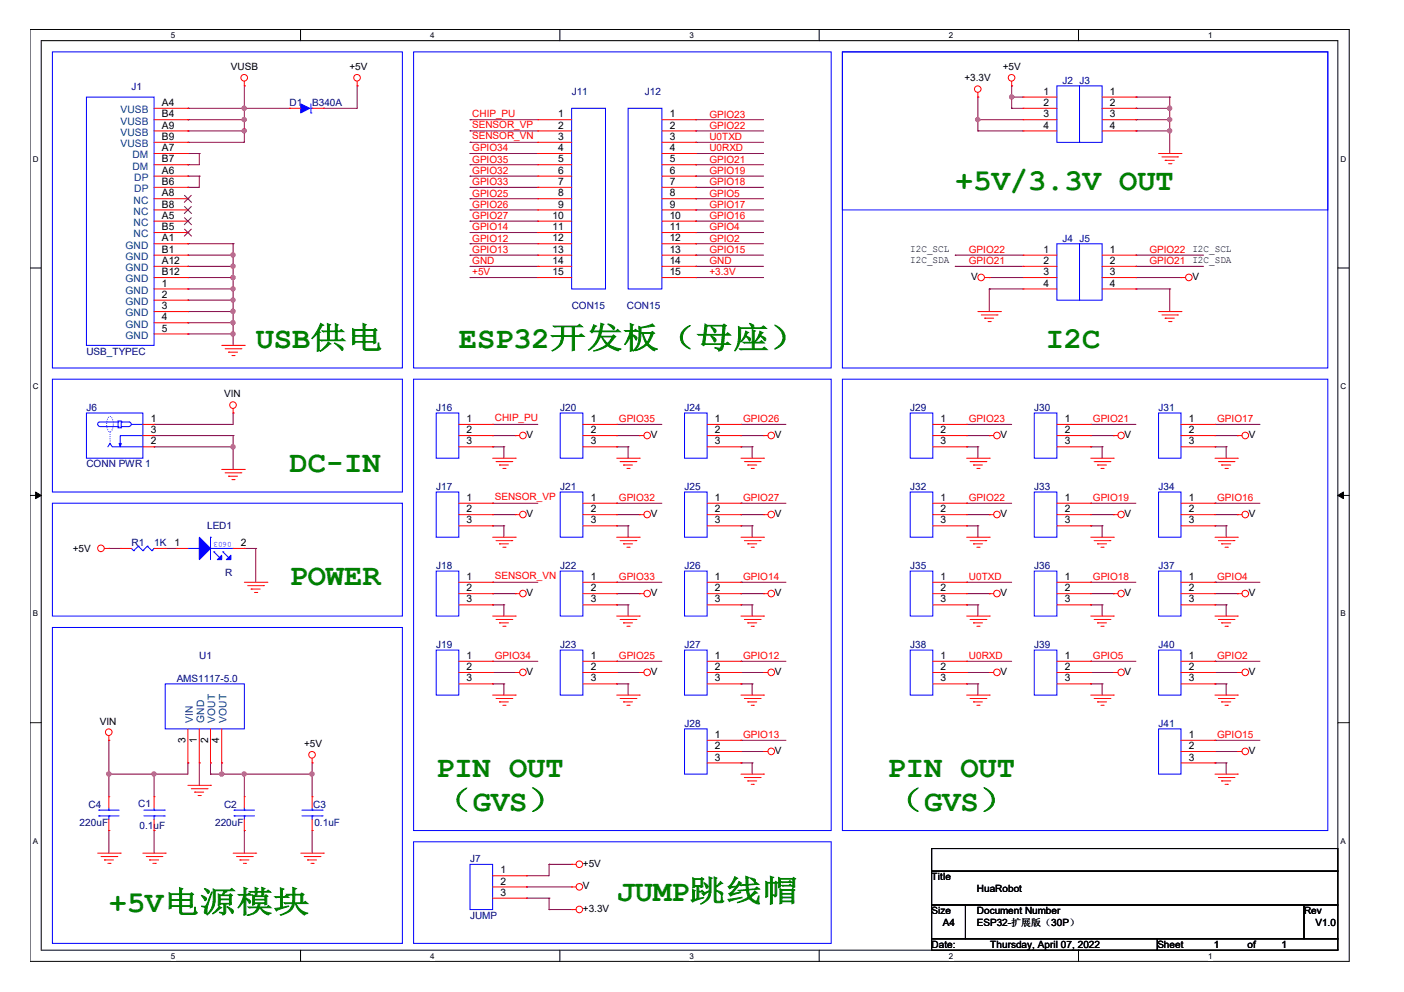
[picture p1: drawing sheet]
<svg xmlns="http://www.w3.org/2000/svg" width="297mm" height="210mm" viewBox="0 0 297 210" stroke-linecap="round" stroke-linejoin="round" font-family="sans-serif">
<path d="M6.3 6.2h279.2v197.2h-279.2zM8.7 8.6h274.3v192.5h-274.3z" fill="none" stroke="#000" stroke-width=".21"/>
<g fill="#fff">
<path d="M36.2 6.5h.9v1.9h-.9z"/>
<path d="M36.2 201.3h.9v1.9h-.9z"/>
</g>
<path d="M63.6 6.2v2.4M63.6 201.1v2.3" fill="none" stroke="#000" stroke-width=".21"/>
<g fill="#fff">
<path d="M91 6.5h.9v1.9h-.9z"/>
<path d="M91 201.3h.9v1.9h-.9z"/>
</g>
<path d="M118.4 6.2v2.4M118.4 201.1v2.3" fill="none" stroke="#000" stroke-width=".21"/>
<g fill="#fff">
<path d="M145.9 6.5h.9v1.9h-.9z"/>
<path d="M145.9 201.3h.9v1.9h-.9z"/>
</g>
<path d="M173.3 6.2v2.4M173.3 201.1v2.3" fill="none" stroke="#000" stroke-width=".21"/>
<g fill="#fff">
<path d="M200.7 6.5h1v1.9h-1z"/>
<path d="M200.7 201.3h1v1.9h-1z"/>
</g>
<path d="M228.2 6.2v2.4M228.2 201.1v2.3" fill="none" stroke="#000" stroke-width=".21"/>
<g fill="#fff">
<path d="M255.6 6.5h.9v1.9h-.9z"/>
<path d="M255.6 201.3h.9v1.9h-.9z"/>
<path d="M6.9 32.7h1.3v1.9h-1.3z"/>
<path d="M283.6 32.7h1.3v1.9h-1.3z"/>
<path d="M6.9 80.7h1.3v1.9h-1.3z"/>
<path d="M283.6 80.7h1.3v1.9h-1.3z"/>
</g>
<path d="M6.3 56.7h2.4M283 56.7h2.4" fill="none" stroke="#000" stroke-width=".21"/>
<g fill="#fff">
<path d="M6.9 128.9h1.2v1.9h-1.2z"/>
<path d="M283.6 128.9h1.2v1.9h-1.2z"/>
</g>
<path d="M6.3 104.8h2.4M283 104.8h2.4" fill="none" stroke="#000" stroke-width=".21"/>
<g fill="#000" stroke="#000" stroke-width=".21">
<path d="M7.5 104.1l1.2 .7-1.2 .7z" fill-rule="evenodd"/>
<path d="M283 104.8l1.2-.7v1.4z" fill-rule="evenodd"/>
</g>
<g fill="#fff">
<path d="M6.9 177h1.2v1.9h-1.2z"/>
<path d="M283.6 177h1.2v1.9h-1.2z"/>
</g>
<path d="M6.3 152.9h2.4M283 152.9h2.4M197.1 179.5h85.9v4.8h-85.9zM197.1 184.3h85.9v7.2h-85.9zM197.1 191.5h7.2v7.1h-7.2zM197.1 198.6h47.8v2.5h-47.8zM204.3 191.5h71.6v7.1h-71.6zM244.9 198.6h38.1v2.5h-38.1zM275.9 191.5h7.1v7.1h-7.1z" fill="none" stroke="#000" stroke-width=".21"/>
<g fill="none" stroke="#00f" stroke-width=".21">
<path d="M11.1 11h74v66.9h-74zM87.5 11h88.4v66.9h-88.4zM178.2 11h102.7v66.9h-102.7zM178.2 11h102.7v33.4h-102.7zM223.6 18.2h4.8v11.9h-4.8zM228.4 18.2h4.8v11.9h-4.8zM18.3 20.5h14.3v52.6h-14.3zM65.8 23.9h.1M65.8 22v1.9M65.8 22.9h.2M66 22.9h.1M120.9 22.9h7.2v38.2h-7.2z"/>
<path d="M132.9 22.9h7.1v38.2h-7.1zM223.6 51.6h4.8v11.9h-4.8zM228.4 51.6h4.8v11.9h-4.8zM11.1 80.2h74v23.9h-74zM18.3 87.4h11.9v9.6h-11.9zM21.1 90.3h3.9M22.8 94.5l.5-.7 .4 .7h6.5M25 89.1h.7v1.4h-.7zM25 89.3h-3.9a.47 .47 0 0 0-.4 .5 .47 .47 0 0 0 .4 .4M25 89.3h.1M25 90.3h.1M25.7 89.3h.1"/>
<path d="M25.7 90.3h.1M25.7 89.3h1.6M25.7 90.3h1.6M27.3 89.3a.47 .47 0 0 1 .5 .5 .47 .47 0 0 1-.5 .4M27.8 89.8h2.4M30.2 92.2h-4.8v1.6M30.2 89.8h.1M87.5 80.2h88.4v95.5h-88.4zM92.3 87.4h4.8v9.6h-4.8zM118.5 87.4h4.8v9.6h-4.8zM144.8 87.4h4.8v9.6h-4.8zM178.2 80.2h102.7v95.5h-102.7z"/>
<path d="M192.6 87.4h4.8v9.6h-4.8zM218.8 87.4h4.8v9.6h-4.8zM245.1 87.4h4.8v9.6h-4.8zM11.1 106.5h74v23.9h-74zM27.8 116l.5 .5M28.3 116.5h.1M29.3 115.6h.1M29.3 115.6l-1 .9M29.3 115.6l.9 .9M30.2 116.5h.1M31.2 115.6h.1M31.2 115.6l-1 .9"/>
<path d="M31.2 115.6l.9 .9M32.1 116.5h.1M32.6 116h.1M32.6 116l-.5 .5M39.8 116h2.4M42.2 116h.1M44.5 113.7h.1M44.5 113.7v4.7M44.5 116h4.8M45.3 116.8h.1M45.3 116.8l1.1 1.2M47.2 116.8h.1"/>
<path d="M47.2 116.8l1.1 1.2M49.3 116h.1M92.3 104.1h4.8v9.6h-4.8zM118.5 104.1h4.8v9.6h-4.8zM144.8 104.1h4.8v9.6h-4.8zM192.6 104.1h4.8v9.6h-4.8zM218.8 104.1h4.8v9.6h-4.8zM245.1 104.1h4.8v9.6h-4.8zM11.1 132.8h74v66.8h-74zM92.3 120.8h4.8v9.6h-4.8zM92.3 137.6h4.8v9.5h-4.8zM118.5 137.6h4.8v9.5h-4.8z"/>
<path d="M118.5 120.8h4.8v9.6h-4.8zM144.8 137.6h4.8v9.5h-4.8zM144.8 120.8h4.8v9.6h-4.8zM192.6 120.8h4.8v9.6h-4.8zM192.6 137.6h4.8v9.5h-4.8zM218.8 120.8h4.8v9.6h-4.8zM218.8 137.6h4.8v9.5h-4.8zM245.1 137.6h4.8v9.5h-4.8zM245.1 120.8h4.8v9.6h-4.8zM35 144.7h16.7v9.5h-16.7zM144.8 154.2h4.8v9.6h-4.8zM245.1 154.2h4.8v9.6h-4.8z"/>
<path d="M20.9 172.6h.1M20.9 171.4h.1M20.9 172.6h4.3M20.9 171.4h4.3M23 171.4h.1M23 172.6h.1M23 171v.4M23 172.6v.8M30.4 172.6h4.4M30.4 171.4h4.4M32.6 171.4h.1M32.6 172.6h.1"/>
<path d="M32.6 171v.4M32.6 172.6v.8M34.8 172.6h.1M34.8 171.4h.1M49.5 172.6h.1M49.5 171.4h.1M49.5 172.6h4.3M49.5 171.4h4.3M51.7 171.4h.1M51.7 172.6h.1M51.7 171v.4M51.7 172.6v.8"/>
<path d="M63.9 172.6h4.3M63.9 171.4h4.3M66 171.4h.1M66 172.6h.1M66 171v.4M66 172.6v.8M68.2 172.6h.1M68.2 171.4h.1M87.5 178.1h88.4v21.5h-88.4zM99.4 182.9h4.8v9.6h-4.8z"/>
</g>
<g fill="none" stroke="#800040" stroke-width=".21">
<path d="M51.7 18.2h.1M51.7 18.2v11.9h-11.9M75.6 18.2h.1M75.6 18.2v4.7h-7.2M214 18.2h.1M214 18.2v4.7M39.8 22.9h.1M39.8 25.3h.1M39.8 27.7h.1M39.8 32.5h.1M39.8 37.3h.1M39.8 30.1h.1"/>
<path d="M39.8 34.9h.1M39.8 39.6h.1M39.8 22.9h21.5M39.8 25.3h11.9M39.8 27.7h11.9M39.8 32.5h2.4M39.8 37.3h2.4M42.2 37.3h.1M42.2 32.5h.1M42.2 32.5v2.4h-2.4M42.2 37.3v2.3h-2.4M51.7 22.9h.1"/>
<path d="M51.7 25.3h.1M51.7 27.7h.1M68.4 22.9h.1M99.4 25.3h.1M99.4 27.7h.1M99.4 30.1h.1M99.4 32.5h.1M99.4 34.9h.1M99.4 37.3h.1M99.4 39.6h.1M99.4 25.3h14.4M99.4 27.7h14.4"/>
<path d="M99.4 30.1h14.4M99.4 32.5h14.4M99.4 34.9h14.4M99.4 37.3h14.4M99.4 39.6h14.4M147.2 25.3h.1M147.2 27.7h.1M147.2 30.1h.1M147.2 32.5h.1M147.2 34.9h.1M147.2 37.3h.1M147.2 39.6h.1"/>
<path d="M147.2 25.3h14.3M147.2 27.7h14.3M147.2 30.1h14.3M147.2 32.5h14.3M147.2 34.9h14.3M147.2 37.3h14.3M147.2 39.6h14.3M206.9 20.5h.1M206.9 27.7h.1M206.9 25.3h.1M206.9 25.3h9.6M206.9 27.7h9.6"/>
<path d="M206.9 20.5v7.2M214 20.5h.1M214 22.9h.1M214 22.9h2.5M214 20.5h2.5M240.3 20.5h.1M240.3 25.3h.1M240.3 27.7h.1M240.3 22.9h.1M240.3 22.9h7.2M240.3 25.3h7.2M240.3 27.7h7.2"/>
<path d="M240.3 20.5h7.2M247.5 25.3h.1M247.5 27.7h.1M247.5 22.9h.1M247.5 20.5h.1M247.5 20.5v12M39.8 51.6h.1M39.8 58.7h.1M39.8 56.4h.1M39.8 54h.1M39.8 51.6h9.5M39.8 54h9.5"/>
<path d="M39.8 56.4h9.5M39.8 58.7h9.5M49.3 51.6h.1M49.3 58.7h.1M49.3 56.4h.1M49.3 54h.1M49.3 51.6v21.5M99.4 42.1h.1M99.4 44.4h.1M99.4 46.8h.1M99.4 49.2h.1M99.4 51.6h.1"/>
<path d="M99.4 54h.1M99.4 56.4h.1M99.4 58.7h.1M99.4 42.1h14.4M99.4 44.4h14.4M99.4 46.8h14.4M99.4 49.2h14.4M99.4 51.6h14.4M99.4 54h14.4M99.4 56.4h14.4M99.4 58.7h14.4M147.2 42.1h.1"/>
<path d="M147.2 44.4h.1M147.2 46.8h.1M147.2 49.2h.1M147.2 51.6h.1M147.2 54h.1M147.2 56.4h.1M147.2 58.7h.1M147.2 42.1h14.3M147.2 44.4h14.3M147.2 46.8h14.3M147.2 49.2h14.3M147.2 51.6h14.3"/>
<path d="M147.2 54h14.3M147.2 56.4h14.3M147.2 58.7h14.3M202.1 54h.1M202.1 56.4h.1M202.1 54h14.4M202.1 56.4h14.4M209.3 58.7h.1M209.3 58.7h7.2M240.3 54h.1M240.3 56.4h.1M240.3 58.7h.1"/>
<path d="M240.3 54h14.3M240.3 56.4h14.3M240.3 58.7h9.6M39.8 70.7h.1M39.8 68.3h.1M39.8 65.9h.1M39.8 63.5h.1M39.8 61.1h.1M39.8 70.7h9.5M39.8 68.3h9.5M39.8 65.9h9.5M39.8 63.5h9.5"/>
<path d="M39.8 61.1h9.5M49.3 70.7h.1M49.3 68.3h.1M49.3 65.9h.1M49.3 63.5h.1M49.3 61.1h.1M209.3 61.1h.1M209.3 61.1h7.2M209.3 61.1v4.8M240.3 61.1h.1M240.3 61.1h7.2M247.5 61.1h.1"/>
<path d="M247.5 61.1v4.8M32.6 89.8h.1M32.6 92.2h.1M32.6 94.5h.1M32.6 92.2h16.7M32.6 94.5h16.7M49.3 87.4h.1M49.3 92.2h.1M49.3 94.5h.1M49.3 87.4v2.4h-16.7M49.3 92.2v7.1M104.2 92.2h.1"/>
<path d="M104.2 94.5h.1M104.2 89.8h.1M104.2 89.8h9.6M104.2 92.2h4.8M104.2 94.5h2.4M106.6 94.5h.1M106.6 94.5v2.5M130.5 89.8h.1M130.5 92.2h.1M130.5 94.5h.1M130.5 89.8h9.5M130.5 92.2h4.8"/>
<path d="M130.5 94.5h2.4M132.9 94.5h.1M132.9 94.5v2.5M156.8 89.8h.1M156.8 92.2h.1M156.8 94.5h.1M156.8 89.8h9.5M156.8 92.2h4.7M156.8 94.5h2.3M159.1 94.5h.1M159.1 94.5v2.5M204.5 89.8h.1"/>
<path d="M204.5 94.5h.1M204.5 89.8h9.5M204.5 92.2h4.8M204.5 94.5h2.4M206.9 94.5h.1M206.9 94.5v2.5M209.3 92.2h.1M230.8 89.8h.1M230.8 94.5h.1M230.8 89.8h9.5M230.8 92.2h4.7M230.8 94.5h2.4"/>
<path d="M233.2 94.5h.1M233.2 94.5v2.5M235.5 92.2h.1M257 89.8h.1M257 94.5h.1M257 89.8h9.6M257 92.2h4.8M257 94.5h2.4M259.4 94.5h.1M259.4 94.5v2.5M261.8 92.2h.1M23 116h.1"/>
<path d="M23 116h2.4M35 116h.1M35 116h2.4M51.7 116h.1M51.7 116h2.4M54.1 116h.1M54.1 116v7.2M104.2 106.5h.1M104.2 108.9h.1M104.2 111.3h.1M104.2 106.5h9.6M104.2 108.9h4.8"/>
<path d="M104.2 111.3h2.4M106.6 111.3h.1M106.6 111.3v2.4M130.5 106.5h.1M130.5 108.9h.1M130.5 111.3h.1M130.5 106.5h9.5M130.5 108.9h4.8M130.5 111.3h2.4M132.9 111.3h.1M132.9 111.3v2.4M156.8 106.5h.1"/>
<path d="M156.8 108.9h.1M156.8 111.3h.1M156.8 106.5h9.5M156.8 108.9h4.7M156.8 111.3h2.3M159.1 111.3h.1M159.1 111.3v2.4M204.5 106.5h.1M204.5 111.3h.1M204.5 106.5h9.5M204.5 108.9h4.8M204.5 111.3h2.4"/>
<path d="M206.9 111.3h.1M206.9 111.3v2.4M209.3 108.9h.1M230.8 106.5h.1M230.8 111.3h.1M230.8 106.5h9.5M230.8 108.9h4.7M230.8 111.3h2.4M233.2 111.3h.1M233.2 111.3v2.4M235.5 108.9h.1M257 106.5h.1"/>
<path d="M257 111.3h.1M257 106.5h9.6M257 108.9h4.8M257 111.3h2.4M259.4 111.3h.1M259.4 111.3v2.4M261.8 108.9h.1M104.2 123.2h.1M104.2 125.6h.1M104.2 128h.1M104.2 139.9h.1M104.2 123.2h9.6"/>
<path d="M104.2 125.6h4.8M104.2 128h2.4M104.2 139.9h9.6M106.6 128h.1M106.6 128v2.4M130.5 123.2h.1M130.5 125.6h.1M130.5 128h.1M130.5 139.9h.1M130.5 123.2h9.5M130.5 125.6h4.8M130.5 128h2.4"/>
<path d="M130.5 139.9h9.5M132.9 128h.1M132.9 128v2.4M156.8 123.2h.1M156.8 125.6h.1M156.8 128h.1M156.8 139.9h.1M156.8 123.2h9.5M156.8 125.6h4.7M156.8 128h2.3M156.8 139.9h9.5M159.1 128h.1"/>
<path d="M159.1 128v2.4M204.5 123.2h.1M204.5 128h.1M204.5 139.9h.1M204.5 123.2h9.5M204.5 125.6h4.8M204.5 128h2.4M204.5 139.9h9.5M206.9 128h.1M206.9 128v2.4M209.3 125.6h.1M230.8 123.2h.1"/>
<path d="M230.8 128h.1M230.8 139.9h.1M230.8 123.2h9.5M230.8 125.6h4.7M230.8 128h2.4M230.8 139.9h9.5M233.2 128h.1M233.2 128v2.4M235.5 125.6h.1M257 123.2h.1M257 128h.1M257 139.9h.1"/>
<path d="M257 123.2h9.6M257 125.6h4.8M257 128h2.4M257 139.9h9.6M259.4 128h.1M259.4 128v2.4M261.8 125.6h.1M23 156.6h.1M23 156.6v12M104.2 142.3h.1M104.2 144.7h.1M104.2 142.3h4.8"/>
<path d="M104.2 144.7h2.4M106.6 144.7h.1M106.6 144.7v2.4M130.5 142.3h.1M130.5 144.7h.1M130.5 142.3h4.8M130.5 144.7h2.4M132.9 144.7h.1M132.9 144.7v2.4M156.8 142.3h.1M156.8 144.7h.1M156.8 156.6h.1"/>
<path d="M156.8 159h.1M156.8 142.3h4.7M156.8 144.7h2.3M156.8 156.6h9.5M156.8 159h4.7M159.1 144.7h.1M159.1 144.7v2.4M204.5 144.7h.1M204.5 142.3h4.8M204.5 144.7h2.4M206.9 144.7h.1M206.9 144.7v2.4"/>
<path d="M209.3 142.3h.1M230.8 144.7h.1M230.8 142.3h4.7M230.8 144.7h2.4M233.2 144.7h.1M233.2 144.7v2.4M235.5 142.3h.1M257 144.7h.1M257 156.6h.1M257 142.3h4.8M257 144.7h2.4M257 156.6h9.6"/>
<path d="M257 159h4.8M259.4 144.7h.1M259.4 144.7v2.4M261.8 142.3h.1M261.8 159h.1M23 163.8h.1M23 175.7h.1M23 175.7v4.8M32.6 163.8h.1M32.6 175.7h.1M32.6 163.8v4.8M32.6 175.7v4.8"/>
<path d="M39.8 161.4h.1M39.8 161.4v2.4h-16.8M42.2 161.4h.1M42.2 161.4v4.8M44.5 161.4h.1M44.5 163.8h.1M44.5 161.4v2.4M44.5 163.8h21.5M46.9 161.4h.1M46.9 163.8h.1M46.9 161.4v2.4M51.7 163.8h.1"/>
<path d="M51.7 175.7h.1M51.7 163.8v4.8M51.7 175.7v4.8M66 161.4h.1M66 163.8h.1M66 175.7h.1M66 161.4v7.2M66 175.7v4.8M156.8 161.4h.1M156.8 161.4h2.3M159.1 161.4h.1M159.1 161.4v2.4"/>
<path d="M257 161.4h.1M257 161.4h2.4M259.4 161.4h.1M259.4 161.4v2.4M111.4 187.7h.1M111.4 185.3h.1M111.4 190h.1M111.4 187.7h9.5M111.4 190h4.8M116.2 182.9h.1M116.2 190h.1M116.2 192.5h.1"/>
<path d="M116.2 182.9v2.4h-4.8M116.2 190v2.5M116.2 182.9h4.7M116.2 192.5h4.7"/>
</g>
<g fill="#f0f" stroke="#f0f" stroke-width=".21">
<circle cx="51.6" cy="22.9" r=".46"/>
<circle cx="51.7" cy="25.3" r=".45"/>
<circle cx="51.7" cy="27.7" r=".45"/>
<circle cx="46.9" cy="163.8" r=".46"/>
<circle cx="51.7" cy="163.8" r=".45"/>
<circle cx="66" cy="163.8" r=".46"/>
<circle cx="32.6" cy="163.8" r=".45"/>
<circle cx="49.3" cy="70.7" r=".46"/>
<circle cx="49.3" cy="68.3" r=".45"/>
<circle cx="49.3" cy="65.9" r=".46"/>
<circle cx="49.3" cy="63.5" r=".45"/>
<circle cx="49.3" cy="61.1" r=".45"/>
<circle cx="49.3" cy="58.7" r=".46"/>
<circle cx="49.3" cy="56.3" r=".45"/>
<circle cx="49.3" cy="53.9" r=".46"/>
<circle cx="49.3" cy="94.5" r=".46"/>
<circle cx="247.5" cy="25.3" r=".45"/>
<circle cx="247.5" cy="27.7" r=".45"/>
<circle cx="214" cy="20.5" r=".46"/>
<circle cx="206.9" cy="25.3" r=".45"/>
<circle cx="247.4" cy="22.9" r=".46"/>
<circle cx="23" cy="163.8" r=".46"/>
</g>
<g fill="none" stroke="#f00" stroke-width=".21">
<path d="M51.7 18.2h.1M51.7 17.2v1M75.6 18.2h.1M75.6 17.2v1M206.9 19.6v.9M214 18.2h.1M214 17.2v1M32.6 32.5h7.2M32.6 25.3h7.2M32.6 27.7h7.2M32.6 30.1h7.2M32.6 34.9h7.2"/>
<path d="M32.6 37.3h7.2M32.6 39.6h7.2M32.6 22.9h7.2M39.8 22.9h.1M39.8 30.1h.1M39.8 34.9h.1M39.8 37.3h.1M39.8 32.5h.1M39.8 39.6h.1M39.8 25.3h.1M39.8 27.7h.1M61.3 22.9h.1"/>
<path d="M61.3 22.9h2.3M66 22.9h2.4M68.4 22.9h.1M113.8 25.3h.1M113.8 27.7h.1M113.8 30.1h.1M113.8 32.5h.1M113.8 34.9h.1M113.8 37.3h.1M113.8 39.6h.1M113.8 32.5h7.1M113.8 25.3h7.1"/>
<path d="M113.8 27.7h7.1M113.8 30.1h7.1M113.8 34.9h7.1M113.8 37.3h7.1M113.8 39.6h7.1M140 32.5h7.2M140 25.3h7.2M140 27.7h7.2M140 30.1h7.2M140 34.9h7.2M140 37.3h7.2M140 39.6h7.2"/>
<path d="M147.2 25.3h.1M147.2 27.7h.1M147.2 30.1h.1M147.2 32.5h.1M147.2 34.9h.1M147.2 37.3h.1M147.2 39.6h.1M206.9 20.5h.1M216.5 20.5h.1M216.5 22.9h.1M216.5 25.3h.1M216.5 27.7h.1"/>
<path d="M216.5 25.3h7.1M216.5 27.7h7.1M216.5 22.9h7.1M216.5 20.5h7.1M233.2 25.3h7.1M233.2 27.7h7.1M233.2 22.9h7.1M233.2 20.5h7.1M240.3 20.5h.1M240.3 22.9h.1M240.3 25.3h.1M240.3 27.7h.1"/>
<path d="M245.1 32.5h4.8M245.8 33.2h3.3M246.5 33.9h.1M246.5 33.9h2M247.2 34.6h.5M247.7 34.6h.1M249.1 33.2h.1M249.9 32.5h.1M32.6 58.7h7.2M32.6 42.1h7.2M32.6 44.4h7.2M32.6 46.8h7.2"/>
<path d="M32.6 49.2h7.2M32.6 51.6h7.2M32.6 54h7.2M32.6 56.4h7.2M39.8 51.6h.1M39.8 46.8h.1M39.8 44.4h.1M39.8 58.7h.1M39.8 42.1h.1M39.8 49.2h.1M39.8 54h.1M39.8 56.4h.1"/>
<path d="M113.8 42.1h.1M113.8 44.4h.1M113.8 46.8h.1M113.8 49.2h.1M113.8 51.6h.1M113.8 54h.1M113.8 56.4h.1M113.8 58.7h.1M113.8 58.7h7.1M113.8 42.1h7.1M113.8 44.4h7.1M113.8 46.8h7.1"/>
<path d="M113.8 49.2h7.1M113.8 51.6h7.1M113.8 54h7.1M113.8 56.4h7.1M140 58.7h7.2M140 42.1h7.2M140 44.4h7.2M140 46.8h7.2M140 49.2h7.2M140 51.6h7.2M140 54h7.2M140 56.4h7.2"/>
<path d="M147.2 42.1h.1M147.2 44.4h.1M147.2 46.8h.1M147.2 49.2h.1M147.2 51.6h.1M147.2 54h.1M147.2 56.4h.1M147.2 58.7h.1M208.3 58.7h1M209.3 58.7h.1M216.5 54h.1M216.5 56.4h.1"/>
<path d="M216.5 58.7h.1M216.5 58.7h7.1M216.5 54h7.1M216.5 56.4h7.1M233.2 58.7h7.1M233.2 54h7.1M233.2 56.4h7.1M240.3 54h.1M240.3 56.4h.1M240.3 58.7h.1M249.9 58.7h.1M249.9 58.7h.9"/>
<path d="M32.6 65.9h7.2M32.6 61.1h7.2M32.6 63.5h7.2M32.6 68.3h7.2M32.6 70.7h7.2M39.8 61.1h.1M39.8 63.5h.1M39.8 65.9h.1M39.8 68.3h.1M39.8 70.7h.1M46.9 73.1h4.8M47.6 73.8h3.4"/>
<path d="M48.3 74.5h.1M48.3 74.5h1.9M49.1 75.2h.4M49.5 75.2h.1M51 73.8h.1M51.7 73.1h.1M206.9 65.9h4.8M207.6 66.6h3.3M208.3 67.3h.1M208.3 67.3h1.9M209 68h.5M209.5 68h.1"/>
<path d="M210.9 66.6h.1M211.7 65.9h.1M216.5 61.1h.1M216.5 61.1h7.1M233.2 61.1h7.1M240.3 61.1h.1M245.1 65.9h4.8M245.8 66.6h3.3M246.5 67.3h.1M246.5 67.3h2M247.2 68h.5M247.7 68h.1"/>
<path d="M249.1 66.6h.1M249.9 65.9h.1M30.2 92.2h2.4M30.2 89.8h2.4M30.2 94.5h2.4M32.6 89.8h.1M32.6 94.5h.1M32.6 92.2h.1M46.9 99.3h4.8M49.3 87.4h.1M49.3 86.5v.9M51.7 99.3h.1"/>
<path d="M97.1 92.2h7.1M97.1 89.8h7.1M97.1 94.5h7.1M104.2 89.8h.1M104.2 92.2h.1M104.2 94.5h.1M104.2 97h4.8M104.9 97.7h3.4M105.7 98.4h.1M105.7 98.4h1.9M106.4 99.1h.4M106.8 99.1h.1"/>
<path d="M108.3 97.7h.1M109 92.2h.1M109 97h.1M109 92.2h.9M123.3 92.2h7.2M123.3 89.8h7.2M123.3 94.5h7.2M130.5 89.8h.1M130.5 92.2h.1M130.5 94.5h.1M130.5 97h4.8M131.2 97.7h3.3"/>
<path d="M131.9 98.4h.1M131.9 98.4h1.9M132.6 99.1h.5M133.1 99.1h.1M134.5 97.7h.1M135.3 92.2h.1M135.3 97h.1M135.3 92.2h.9M149.6 92.2h7.2M149.6 89.8h7.2M149.6 94.5h7.2M156.8 89.8h.1"/>
<path d="M156.8 92.2h.1M156.8 94.5h.1M156.8 97h4.7M157.5 97.7h3.3M158.2 98.4h.1M158.2 98.4h1.9M158.9 99.1h.5M159.4 99.1h.1M160.8 97.7h.1M161.5 92.2h.1M161.5 97h.1M161.5 92.2h1"/>
<path d="M197.4 92.2h7.1M197.4 89.8h7.1M197.4 94.5h7.1M204.5 89.8h.1M204.5 92.2h.1M204.5 94.5h.1M204.5 97h4.8M205.2 97.7h3.4M206 98.4h.1M206 98.4h1.9M206.7 99.1h.4M207.1 99.1h.1"/>
<path d="M208.6 97.7h.1M209.3 92.2h.1M209.3 97h.1M209.3 92.2h.9M223.6 92.2h7.2M223.6 89.8h7.2M223.6 94.5h7.2M230.8 89.8h.1M230.8 92.2h.1M230.8 94.5h.1M230.8 97h4.7M231.5 97.7h3.3"/>
<path d="M232.2 98.4h.1M232.2 98.4h1.9M232.9 99.1h.5M233.4 99.1h.1M234.8 97.7h.1M235.5 92.2h.1M235.5 97h.1M235.5 92.2h1M249.9 92.2h7.1M249.9 89.8h7.1M249.9 94.5h7.1M257 89.8h.1"/>
<path d="M257 92.2h.1M257 94.5h.1M257 97h4.8M257.8 97.7h3.3M258.4 98.4h.1M258.4 98.4h2M259.2 99.1h.5M259.7 99.1h.1M261.1 97.7h.1M261.8 92.2h.1M261.8 97h.1M261.8 92.2h1"/>
<path d="M22.1 116h.9M23 116h.1M25.4 116h.1M25.4 116h2.4M32.6 116h2.4M35 116h.1M37.4 116h.1M37.4 116h2.4M47.6 100h3.4M48.3 100.8h.1M48.3 100.8h1.9M49.1 101.5h.4"/>
<path d="M49.3 116h2.4M49.5 101.5h.1M51 100h.1M51.7 116h.1M97.1 108.9h7.1M97.1 106.5h7.1M97.1 111.3h7.1M104.2 106.5h.1M104.2 108.9h.1M104.2 111.3h.1M104.2 113.7h4.8M104.9 114.4h3.4"/>
<path d="M105.7 115.1h.1M105.7 115.1h1.9M106.4 115.8h.4M106.8 115.8h.1M108.3 114.4h.1M109 108.9h.1M109 113.7h.1M109 108.9h.9M123.3 108.9h7.2M123.3 106.5h7.2M123.3 111.3h7.2M130.5 106.5h.1"/>
<path d="M130.5 108.9h.1M130.5 111.3h.1M130.5 113.7h4.8M131.2 114.4h3.3M131.9 115.1h.1M131.9 115.1h1.9M132.6 115.8h.5M133.1 115.8h.1M134.5 114.4h.1M135.3 108.9h.1M135.3 113.7h.1M135.3 108.9h.9"/>
<path d="M149.6 108.9h7.2M149.6 106.5h7.2M149.6 111.3h7.2M156.8 106.5h.1M156.8 108.9h.1M156.8 111.3h.1M156.8 113.7h4.7M157.5 114.4h3.3M158.2 115.1h.1M158.2 115.1h1.9M158.9 115.8h.5M159.4 115.8h.1"/>
<path d="M160.8 114.4h.1M161.5 108.9h.1M161.5 113.7h.1M161.5 108.9h1M197.4 108.9h7.1M197.4 106.5h7.1M197.4 111.3h7.1M204.5 106.5h.1M204.5 108.9h.1M204.5 111.3h.1M204.5 113.7h4.8M205.2 114.4h3.4"/>
<path d="M206 115.1h.1M206 115.1h1.9M206.7 115.8h.4M207.1 115.8h.1M208.6 114.4h.1M209.3 108.9h.1M209.3 113.7h.1M209.3 108.9h.9M223.6 108.9h7.2M223.6 106.5h7.2M223.6 111.3h7.2M230.8 106.5h.1"/>
<path d="M230.8 108.9h.1M230.8 111.3h.1M230.8 113.7h4.7M231.5 114.4h3.3M232.2 115.1h.1M232.2 115.1h1.9M232.9 115.8h.5M233.4 115.8h.1M234.8 114.4h.1M235.5 108.9h.1M235.5 113.7h.1M235.5 108.9h1"/>
<path d="M249.9 108.9h7.1M249.9 106.5h7.1M249.9 111.3h7.1M257 106.5h.1M257 108.9h.1M257 111.3h.1M257 113.7h4.8M257.8 114.4h3.3M258.4 115.1h.1M258.4 115.1h2M259.2 115.8h.5M259.7 115.8h.1"/>
<path d="M261.1 114.4h.1M261.8 108.9h.1M261.8 113.7h.1M261.8 108.9h1M51.7 123.2h4.8M52.4 123.9h3.4M53.1 124.6h.1M53.1 124.6h1.9M53.8 125.4h.5M54.3 125.4h.1M55.8 123.9h.1M56.5 123.2h.1"/>
<path d="M97.1 123.2h7.1M97.1 125.6h7.1M97.1 128h7.1M97.1 139.9h7.1M104.2 123.2h.1M104.2 125.6h.1M104.2 128h.1M104.2 139.9h.1M104.2 130.4h4.8M104.9 131.1h3.4M105.7 131.8h.1M105.7 131.8h1.9"/>
<path d="M106.4 132.5h.4M106.8 132.5h.1M108.3 131.1h.1M109 125.6h.1M109 130.4h.1M109 125.6h.9M123.3 123.2h7.2M123.3 125.6h7.2M123.3 128h7.2M123.3 139.9h7.2M130.5 139.9h.1M130.5 123.2h.1"/>
<path d="M130.5 125.6h.1M130.5 128h.1M130.5 130.4h4.8M131.2 131.1h3.3M131.9 131.8h.1M131.9 131.8h1.9M132.6 132.5h.5M133.1 132.5h.1M134.5 131.1h.1M135.3 125.6h.1M135.3 130.4h.1M135.3 125.6h.9"/>
<path d="M149.6 123.2h7.2M149.6 125.6h7.2M149.6 128h7.2M149.6 139.9h7.2M156.8 139.9h.1M156.8 123.2h.1M156.8 125.6h.1M156.8 128h.1M156.8 130.4h4.7M157.5 131.1h3.3M158.2 131.8h.1M158.2 131.8h1.9"/>
<path d="M158.9 132.5h.5M159.4 132.5h.1M160.8 131.1h.1M161.5 125.6h.1M161.5 130.4h.1M161.5 125.6h1M197.4 123.2h7.1M197.4 125.6h7.1M197.4 128h7.1M197.4 139.9h7.1M204.5 123.2h.1M204.5 125.6h.1"/>
<path d="M204.5 128h.1M204.5 139.9h.1M204.5 130.4h4.8M205.2 131.1h3.4M206 131.8h.1M206 131.8h1.9M206.7 132.5h.4M207.1 132.5h.1M208.6 131.1h.1M209.3 125.6h.1M209.3 130.4h.1M209.3 125.6h.9"/>
<path d="M223.6 123.2h7.2M223.6 125.6h7.2M223.6 128h7.2M223.6 139.9h7.2M230.8 123.2h.1M230.8 125.6h.1M230.8 128h.1M230.8 139.9h.1M230.8 130.4h4.7M231.5 131.1h3.3M232.2 131.8h.1M232.2 131.8h1.9"/>
<path d="M232.9 132.5h.5M233.4 132.5h.1M234.8 131.1h.1M235.5 125.6h.1M235.5 130.4h.1M235.5 125.6h1M249.9 123.2h7.1M249.9 125.6h7.1M249.9 128h7.1M249.9 139.9h7.1M257 139.9h.1M257 123.2h.1"/>
<path d="M257 125.6h.1M257 128h.1M257 130.4h4.8M257.8 131.1h3.3M258.4 131.8h.1M258.4 131.8h2M259.2 132.5h.5M259.7 132.5h.1M261.1 131.1h.1M261.8 125.6h.1M261.8 130.4h.1M261.8 125.6h1"/>
<path d="M23 156.6h.1M23 155.7v.9M39.8 154.2v7.2M42.2 154.2v7.2M44.5 154.2v7.2M46.9 154.2v7.2M97.1 142.3h7.1M97.1 144.7h7.1M104.2 142.3h.1M104.2 144.7h.1M104.2 147.1h4.8M104.9 147.8h3.4"/>
<path d="M105.7 148.5h.1M105.7 148.5h1.9M106.4 149.2h.4M106.8 149.2h.1M108.3 147.8h.1M109 142.3h.1M109 147.1h.1M109 142.3h.9M123.3 142.3h7.2M123.3 144.7h7.2M130.5 142.3h.1M130.5 144.7h.1"/>
<path d="M130.5 147.1h4.8M131.2 147.8h3.3M131.9 148.5h.1M131.9 148.5h1.9M132.6 149.2h.5M133.1 149.2h.1M134.5 147.8h.1M135.3 142.3h.1M135.3 147.1h.1M135.3 142.3h.9M149.6 142.3h7.2M149.6 159h7.2"/>
<path d="M149.6 144.7h7.2M149.6 156.6h7.2M156.8 142.3h.1M156.8 144.7h.1M156.8 156.6h.1M156.8 159h.1M156.8 147.1h4.7M157.5 147.8h3.3M158.2 148.5h.1M158.2 148.5h1.9M158.9 149.2h.5M159.4 149.2h.1"/>
<path d="M160.8 147.8h.1M161.5 142.3h.1M161.5 147.1h.1M161.5 159h.1M161.5 142.3h1M161.5 159h1M197.4 142.3h7.1M197.4 144.7h7.1M204.5 142.3h.1M204.5 144.7h.1M204.5 147.1h4.8M205.2 147.8h3.4"/>
<path d="M206 148.5h.1M206 148.5h1.9M206.7 149.2h.4M207.1 149.2h.1M208.6 147.8h.1M209.3 142.3h.1M209.3 147.1h.1M209.3 142.3h.9M223.6 142.3h7.2M223.6 144.7h7.2M230.8 142.3h.1M230.8 144.7h.1"/>
<path d="M230.8 147.1h4.7M231.5 147.8h3.3M232.2 148.5h.1M232.2 148.5h1.9M232.9 149.2h.5M233.4 149.2h.1M234.8 147.8h.1M235.5 142.3h.1M235.5 147.1h.1M235.5 142.3h1M249.9 142.3h7.1M249.9 159h7.1"/>
<path d="M249.9 144.7h7.1M249.9 156.6h7.1M257 142.3h.1M257 144.7h.1M257 156.6h.1M257 159h.1M257 147.1h4.8M257.8 147.8h3.3M258.4 148.5h.1M258.4 148.5h2M259.2 149.2h.5M259.7 149.2h.1"/>
<path d="M261.1 147.8h.1M261.8 142.3h.1M261.8 147.1h.1M261.8 159h.1M261.8 142.3h1M261.8 159h1M23 168.6h.1M23 175.7h.1M23 168.6v2.4M23 173.4v2.3M32.6 168.6h.1M32.6 175.7h.1"/>
<path d="M32.6 168.6v2.4M32.6 173.4v2.3M39.8 161.4h.1M39.8 166.2h4.7M40.5 166.9h3.3M41.2 167.6h.1M41.2 167.6h1.9M41.9 168.3h.5M42.2 161.4h.1M42.4 168.3h.1M43.8 166.9h.1M44.5 166.2h.1"/>
<path d="M44.5 161.4h.1M46.9 161.4h.1M51.7 168.6h.1M51.7 175.7h.1M51.7 168.6v2.4M51.7 173.4v2.3M66 161.4h.1M66 168.6h.1M66 175.7h.1M66 160.5v.9M66 168.6v2.4M66 173.4v2.3"/>
<path d="M149.6 161.4h7.2M156.8 161.4h.1M156.8 163.8h4.7M157.5 164.5h3.3M158.2 165.2h.1M158.2 165.2h1.9M158.9 166h.5M159.4 166h.1M160.8 164.5h.1M161.5 163.8h.1M249.9 161.4h7.1M257 161.4h.1"/>
<path d="M257 163.8h4.8M257.8 164.5h3.3M258.4 165.2h.1M258.4 165.2h2M259.2 166h.5M259.7 166h.1M261.1 164.5h.1M261.8 163.8h.1M20.7 180.5h4.7M21.4 181.2h3.3M22.1 182h.1M22.1 182h1.9"/>
<path d="M22.8 182.7h.5M23.3 182.7h.1M24.7 181.2h.1M25.4 180.5h.1M30.2 180.5h4.8M30.9 181.2h3.3M31.6 182h.1M31.6 182h2M32.3 182.7h.6M32.9 182.7h.1M34.2 181.2h.1M35 180.5h.1"/>
<path d="M49.3 180.5h4.8M50 181.2h3.4M50.8 182h.1M50.8 182h1.9M51.5 182.7h.4M51.9 182.7h.1M53.4 181.2h.1M54.1 180.5h.1M63.6 180.5h4.8M64.3 181.2h3.4M65.1 182h.1M65.1 182h1.9"/>
<path d="M65.8 182.7h.5M66.3 182.7h.1M67.7 181.2h.1M68.4 180.5h.1M104.2 187.7h7.2M104.2 185.3h7.2M104.2 190h7.2M111.4 185.3h.1M111.4 187.7h.1M111.4 190h.1M120.9 187.7h.1M120.9 182.9h.1"/>
<path d="M120.9 192.5h.1M120.9 187.7h1M120.9 182.9h1M120.9 192.5h1"/>
<circle cx="51.7" cy="16.5" r=".7"/>
<circle cx="75.5" cy="16.5" r=".7"/>
<circle cx="206.9" cy="18.9" r=".69"/>
<circle cx="214" cy="16.5" r=".7"/>
<circle cx="207.6" cy="58.7" r=".7"/>
<circle cx="251.5" cy="58.7" r=".7"/>
<circle cx="49.3" cy="85.7" r=".7"/>
<circle cx="110.6" cy="92.1" r=".7"/>
<circle cx="136.9" cy="92.1" r=".7"/>
<circle cx="163.2" cy="92.1" r=".7"/>
<circle cx="210.9" cy="92.1" r=".7"/>
<circle cx="237.2" cy="92.1" r=".68"/>
<circle cx="263.5" cy="92.1" r=".7"/>
<circle cx="21.4" cy="116" r=".7"/>
<circle cx="110.6" cy="108.9" r=".7"/>
<circle cx="136.9" cy="108.9" r=".7"/>
<circle cx="163.2" cy="108.9" r=".7"/>
<circle cx="210.9" cy="108.9" r=".7"/>
<circle cx="237.2" cy="108.9" r=".68"/>
<circle cx="263.5" cy="108.9" r=".7"/>
<circle cx="110.6" cy="125.6" r=".7"/>
<circle cx="136.9" cy="125.6" r=".7"/>
<circle cx="163.2" cy="125.6" r=".7"/>
<circle cx="210.9" cy="125.6" r=".7"/>
<circle cx="237.2" cy="125.6" r=".68"/>
<circle cx="263.5" cy="125.6" r=".7"/>
<circle cx="23" cy="154.9" r=".7"/>
<circle cx="66" cy="159.7" r=".7"/>
<circle cx="110.6" cy="142.3" r=".7"/>
<circle cx="136.9" cy="142.3" r=".7"/>
<circle cx="163.2" cy="142.3" r=".7"/>
<circle cx="163.2" cy="159" r=".7"/>
<circle cx="210.9" cy="142.3" r=".7"/>
<circle cx="237.2" cy="142.3" r=".68"/>
<circle cx="263.5" cy="142.3" r=".7"/>
<circle cx="263.5" cy="159" r=".7"/>
<circle cx="122.6" cy="182.9" r=".7"/>
<circle cx="122.6" cy="187.6" r=".7"/>
<circle cx="122.6" cy="192.4" r=".7"/>
</g>
<g fill="#00f" stroke="#00f" stroke-width=".21">
<path d="M25.2 93.8h.5l-.3 .7z" fill-rule="evenodd"/>
<path d="M42.2 113.7l2.3 2.3-2.3 2.4z" fill-rule="evenodd"/>
<path d="M46 118.4l.9-.9v.9z" fill-rule="evenodd"/>
<path d="M47.9 118.4l1-.9v.9z" fill-rule="evenodd"/>
<path d="M63.6 22l1.9 .9-1.9 1z" fill-rule="evenodd"/>
</g>
<path d="M23 88.2l.2-.1a2.05 2.05 0 0 1 .6 2.6l-.3 .6-.3 .1a2.15 2.15 0 0 1-.5-2.6zM23.3 91.5v2.3M23.3 93.8h.1" fill="none" stroke="#00f" stroke-width=".21" stroke-dasharray="0 .4"/>
<path d="M39 46.1l1.5 1.5M39 43.7l1.5 1.5M39 41.3l1.5 1.5M39 48.5l1.5 1.5M40.5 46.1l-1.5 1.5M40.5 43.7l-1.5 1.5M40.5 41.3l-1.5 1.5M40.5 48.5l-1.5 1.5" fill="none" stroke="#804000" stroke-width=".21"/>
<g font-size="6.4" fill="#008000">
<text x="202.1" y="40.2">+5V/3.3V OUT</text>
<text x="54.1" y="73.7">USB供电</text>
<text x="97.1" y="73.7">ESP32开发板（母座）</text>
<text x="221.2" y="73.7">I2C</text>
<text x="61.3" y="99.9">DC-IN</text>
<text x="61.3" y="123.8">POWER</text>
<text x="92.3" y="164.4">PIN OUT</text>
<text x="187.8" y="164.4">PIN OUT</text>
<text x="92.3" y="171.5">（GVS）</text>
<text x="187.8" y="171.5">（GVS）</text>
<text x="130.5" y="190.7">JUMP跳线帽</text>
<text x="23" y="193.1">+5V电源模块</text>
</g>
<g font-size="2.2" fill="#004080">
<text x="25.5" y="23.9">VUSB</text>
<text x="25.5" y="26.3">VUSB</text>
<text x="25.5" y="28.7">VUSB</text>
<text x="25.5" y="31.1">VUSB</text>
<text x="28" y="35.9">DM</text>
<text x="28" y="33.5">DM</text>
<text x="28.4" y="38.3">DP</text>
<text x="28.4" y="40.7">DP</text>
<text x="28.3" y="47.8">NC</text>
<text x="28.3" y="45.4">NC</text>
<text x="28.3" y="43.1">NC</text>
<text x="26.6" y="52.6">GND</text>
<text x="28.3" y="50.2">NC</text>
<text x="26.6" y="59.7">GND</text>
<text x="26.6" y="55">GND</text>
<text x="26.6" y="57.4">GND</text>
<text x="26.6" y="62.2">GND</text>
<text x="26.6" y="64.5">GND</text>
<text x="26.6" y="66.9">GND</text>
<text x="26.6" y="69.3">GND</text>
<text x="26.6" y="71.7">GND</text>
<text x="40.8" y="153" transform="rotate(-90 40.8 153)">VIN</text>
<text x="43.2" y="153" transform="rotate(-90 43.2 153)">GND</text>
<text x="45.6" y="153" transform="rotate(-90 45.6 153)">VOUT</text>
<text x="47.9" y="153" transform="rotate(-90 47.9 153)">VOUT</text>
</g>
<g font-size="2.2">
<text x="34.2" y="22.4">A4</text>
<text x="220.8" y="20">1</text>
<text x="220.8" y="22.4">2</text>
<text x="234.8" y="20">1</text>
<text x="234.8" y="22.4">2</text>
<text x="34.2" y="29.6">B9</text>
<text x="34.2" y="24.8">B4</text>
<text x="34.2" y="27.2">A9</text>
<text x="118.1" y="24.8">1</text>
<text x="118.1" y="27.2">2</text>
<text x="118.1" y="29.6">3</text>
<text x="141.7" y="24.8">1</text>
<text x="141.7" y="27.2">2</text>
<text x="141.7" y="29.6">3</text>
<text x="220.8" y="24.8">3</text>
<text x="220.8" y="27.2">4</text>
<text x="234.8" y="24.8">3</text>
<text x="234.8" y="27.2">4</text>
<text x="34.2" y="34.3">B7</text>
<text x="34.2" y="32">A7</text>
<text x="118.1" y="32">4</text>
<text x="118.1" y="34.3">5</text>
<text x="141.7" y="32">4</text>
<text x="141.7" y="34.3">5</text>
<text x="34.2" y="36.8">A6</text>
<text x="34.2" y="39.1">B6</text>
<text x="34.2" y="41.5">A8</text>
<text x="118.1" y="36.8">6</text>
<text x="118.1" y="39.1">7</text>
<text x="118.1" y="41.5">8</text>
<text x="141.7" y="36.8">6</text>
<text x="141.7" y="39.1">7</text>
<text x="141.7" y="41.5">8</text>
<text x="34.2" y="46.3">A5</text>
<text x="34.2" y="43.9">B8</text>
<text x="116.9" y="46.3">10</text>
<text x="118.1" y="43.9">9</text>
<text x="141.7" y="43.9">9</text>
<text x="141.7" y="46.3">10</text>
<text x="34.2" y="51.1">A1</text>
<text x="34.2" y="48.7">B5</text>
<text x="34.2" y="53.5">B1</text>
<text x="116.9" y="48.7">11</text>
<text x="116.9" y="51.1">12</text>
<text x="116.9" y="53.5">13</text>
<text x="141.7" y="48.7">11</text>
<text x="141.7" y="51.1">12</text>
<text x="141.7" y="53.5">13</text>
<text x="220.8" y="53.5">1</text>
<text x="234.8" y="53.5">1</text>
<text x="34.2" y="58.2">B12</text>
<text x="34.2" y="55.9">A12</text>
<text x="116.9" y="55.9">14</text>
<text x="116.9" y="58.2">15</text>
<text x="141.7" y="55.9">14</text>
<text x="141.7" y="58.2">15</text>
<text x="220.8" y="55.9">2</text>
<text x="220.8" y="58.2">3</text>
<text x="234.8" y="55.9">2</text>
<text x="234.8" y="58.2">3</text>
<text x="34.2" y="60.6">1</text>
<text x="34.2" y="63">2</text>
<text x="34.2" y="65.4">3</text>
<text x="220.8" y="60.6">4</text>
<text x="234.8" y="60.6">4</text>
<text x="34.2" y="67.8">4</text>
<text x="34.2" y="70.2">5</text>
<text x="31.9" y="89.3">1</text>
<text x="98.7" y="89.3">1</text>
<text x="125" y="89.3">1</text>
<text x="151.3" y="89.3">1</text>
<text x="199" y="89.3">1</text>
<text x="225.3" y="89.3">1</text>
<text x="251.5" y="89.3">1</text>
<text x="31.9" y="94">2</text>
<text x="31.9" y="91.7">3</text>
<text x="98.7" y="91.7">2</text>
<text x="98.7" y="94">3</text>
<text x="125" y="91.7">2</text>
<text x="125" y="94">3</text>
<text x="151.3" y="91.7">2</text>
<text x="151.3" y="94">3</text>
<text x="199" y="91.7">2</text>
<text x="199" y="94">3</text>
<text x="225.3" y="91.7">2</text>
<text x="225.3" y="94">3</text>
<text x="251.5" y="91.7">2</text>
<text x="251.5" y="94">3</text>
<text x="98.7" y="106">1</text>
<text x="125" y="106">1</text>
<text x="151.3" y="106">1</text>
<text x="199" y="106">1</text>
<text x="225.3" y="106">1</text>
<text x="251.5" y="106">1</text>
<text x="98.7" y="108.4">2</text>
<text x="98.7" y="110.8">3</text>
<text x="125" y="108.4">2</text>
<text x="125" y="110.8">3</text>
<text x="151.3" y="108.4">2</text>
<text x="151.3" y="110.8">3</text>
<text x="199" y="108.4">2</text>
<text x="199" y="110.8">3</text>
<text x="225.3" y="108.4">2</text>
<text x="225.3" y="110.8">3</text>
<text x="251.5" y="108.4">2</text>
<text x="251.5" y="110.8">3</text>
<text x="36.9" y="115.5">1</text>
<text x="51" y="115.5">2</text>
<text x="98.7" y="122.7">1</text>
<text x="98.7" y="125.1">2</text>
<text x="125" y="122.7">1</text>
<text x="125" y="125.1">2</text>
<text x="151.3" y="122.7">1</text>
<text x="151.3" y="125.1">2</text>
<text x="199" y="122.7">1</text>
<text x="199" y="125.1">2</text>
<text x="225.3" y="122.7">1</text>
<text x="225.3" y="125.1">2</text>
<text x="251.5" y="122.7">1</text>
<text x="251.5" y="125.1">2</text>
<text x="98.7" y="127.5">3</text>
<text x="125" y="127.5">3</text>
<text x="151.3" y="127.5">3</text>
<text x="199" y="127.5">3</text>
<text x="225.3" y="127.5">3</text>
<text x="251.5" y="127.5">3</text>
<text x="98.7" y="139.4">1</text>
<text x="98.7" y="141.8">2</text>
<text x="125" y="139.4">1</text>
<text x="125" y="141.8">2</text>
<text x="151.3" y="139.4">1</text>
<text x="151.3" y="141.8">2</text>
<text x="199" y="139.4">1</text>
<text x="199" y="141.8">2</text>
<text x="225.3" y="139.4">1</text>
<text x="225.3" y="141.8">2</text>
<text x="251.5" y="139.4">1</text>
<text x="251.5" y="141.8">2</text>
<text x="98.7" y="144.2">3</text>
<text x="125" y="144.2">3</text>
<text x="151.3" y="144.2">3</text>
<text x="199" y="144.2">3</text>
<text x="225.3" y="144.2">3</text>
<text x="251.5" y="144.2">3</text>
<text x="39.2" y="157.1" transform="rotate(-90 39.2 157.1)">3</text>
<text x="41.7" y="157.1" transform="rotate(-90 41.7 157.1)">1</text>
<text x="44" y="157.1" transform="rotate(-90 44 157.1)">2</text>
<text x="46.4" y="157.1" transform="rotate(-90 46.4 157.1)">4</text>
<text x="151.3" y="156.1">1</text>
<text x="151.3" y="158.5">2</text>
<text x="151.3" y="160.9">3</text>
<text x="251.5" y="156.1">1</text>
<text x="251.5" y="158.5">2</text>
<text x="251.5" y="160.9">3</text>
<text x="105.9" y="184.8">1</text>
<text x="105.9" y="187.2">2</text>
<text x="105.9" y="189.5">3</text>
</g>
<g font-size="2.1">
<text x="48.9" y="14.9">VUSB</text>
<text x="73.9" y="14.9">+5V</text>
<text x="204" y="17.2">+3.3V</text>
<text x="212.1" y="14.9">+5V</text>
<text x="192.6" y="53.2">I2C_SCL</text>
<text x="192.6" y="55.6">I2C_SDA</text>
<text x="205.4" y="59.3">V</text>
<text x="252.3" y="59.3">V</text>
<text x="47.4" y="84.1">VIN</text>
<text x="111.4" y="92.7">V</text>
<text x="137.7" y="92.7">V</text>
<text x="163.9" y="92.7">V</text>
<text x="211.7" y="92.7">V</text>
<text x="237.9" y="92.7">V</text>
<text x="264.2" y="92.7">V</text>
<text x="111.4" y="109.4">V</text>
<text x="137.7" y="109.4">V</text>
<text x="163.9" y="109.4">V</text>
<text x="211.7" y="109.4">V</text>
<text x="237.9" y="109.4">V</text>
<text x="264.2" y="109.4">V</text>
<text x="15.4" y="116.8">+5V</text>
<text x="111.4" y="126.1">V</text>
<text x="137.7" y="126.1">V</text>
<text x="163.9" y="126.1">V</text>
<text x="211.7" y="126.1">V</text>
<text x="237.9" y="126.1">V</text>
<text x="264.2" y="126.1">V</text>
<text x="111.4" y="142.8">V</text>
<text x="137.7" y="142.8">V</text>
<text x="163.9" y="142.8">V</text>
<text x="211.7" y="142.8">V</text>
<text x="237.9" y="142.8">V</text>
<text x="264.2" y="142.8">V</text>
<text x="21.1" y="153.3">VIN</text>
<text x="64.3" y="158.1">+5V</text>
<text x="163.9" y="159.5">V</text>
<text x="264.2" y="159.5">V</text>
<text x="123.3" y="183.4">+5V</text>
<text x="123.3" y="188.2">V</text>
<text x="197.1" y="186.3">Title</text>
<text x="206.7" y="188.7">HuaRobot</text>
<text x="123.3" y="193">+3.3V</text>
<text x="197.1" y="193.4">Size</text>
<text x="199.5" y="195.8">A4</text>
<text x="206.7" y="193.4">Document Number</text>
<text x="206.7" y="195.8">ESP32-扩展版（30P）</text>
<text x="275.9" y="193.4">Rev</text>
<text x="278.3" y="195.8">V1.0</text>
<text x="197.1" y="200.6">Date:</text>
<text x="209.5" y="200.6">Thursday, April 07, 2022</text>
<text x="244.9" y="200.6">Sheet</text>
<text x="256.8" y="200.6">1</text>
<text x="263.9" y="200.6">of</text>
<text x="271.1" y="200.6">1</text>
</g>
<g font-size="2.1" fill="#000080">
<text x="224.8" y="17.7">J2 J3</text>
<text x="27.8" y="19.1">J1</text>
<text x="61.3" y="22.5">D1</text>
<text x="66" y="22.5">B340A</text>
<text x="120.9" y="20.1">J11</text>
<text x="136.4" y="20.1">J12</text>
<text x="224.8" y="51.2">J4 J5</text>
<text x="120.9" y="65.5">CON15</text>
<text x="132.6" y="65.5">CON15</text>
<text x="18.3" y="75">USB_TYPEC</text>
<text x="18.3" y="87">J6</text>
<text x="92.3" y="87">J16</text>
<text x="118.5" y="87">J20</text>
<text x="144.8" y="87">J24</text>
<text x="192.6" y="87">J29</text>
<text x="218.8" y="87">J30</text>
<text x="245.1" y="87">J31</text>
<text x="18.3" y="98.9">CONN PWR 1</text>
<text x="92.3" y="103.7">J17</text>
<text x="118.5" y="103.7">J21</text>
<text x="144.8" y="103.7">J25</text>
<text x="192.6" y="103.7">J32</text>
<text x="218.8" y="103.7">J33</text>
<text x="245.1" y="103.7">J34</text>
<text x="43.8" y="112">LED1</text>
<text x="27.8" y="115.6">R1</text>
<text x="32.6" y="115.6">1K</text>
<text x="47.6" y="121.8">R</text>
<text x="92.3" y="120.4">J18</text>
<text x="118.5" y="120.4">J22</text>
<text x="144.8" y="120.4">J26</text>
<text x="192.6" y="120.4">J35</text>
<text x="218.8" y="120.4">J36</text>
<text x="245.1" y="120.4">J37</text>
<text x="92.3" y="137.1">J19</text>
<text x="118.5" y="137.1">J23</text>
<text x="144.8" y="137.1">J27</text>
<text x="192.6" y="137.1">J38</text>
<text x="218.8" y="137.1">J39</text>
<text x="245.1" y="137.1">J40</text>
<text x="42.2" y="139.5">U1</text>
<text x="37.4" y="144.2">AMS1117-5.0</text>
<text x="144.8" y="153.8">J28</text>
<text x="245.1" y="153.8">J41</text>
<text x="18.8" y="171">C4</text>
<text x="29.3" y="170.7">C1</text>
<text x="47.4" y="171">C2</text>
<text x="66.3" y="171">C3</text>
<text x="16.8" y="174.8">220uF</text>
<text x="29.5" y="175.3">0.1uF</text>
<text x="45.5" y="174.8">220uF</text>
<text x="66.5" y="174.8">0.1uF</text>
<text x="99.4" y="182.5">J7</text>
<text x="99.4" y="194.4">JUMP</text>
</g>
<g font-size="2.1" fill="#f00">
<text x="99.9" y="24.7">CHIP_PU</text>
<text x="99.9" y="27">SENSOR_VP</text>
<text x="99.9" y="29.4">SENSOR_VN</text>
<text x="150.1" y="24.9">GPIO23</text>
<text x="150.1" y="27.2">GPIO22</text>
<text x="150.1" y="29.6">U0TXD</text>
<text x="99.9" y="32">GPIO34</text>
<text x="99.9" y="34.4">GPIO35</text>
<text x="150.1" y="32">U0RXD</text>
<text x="150.1" y="34.4">GPIO21</text>
<text x="99.9" y="36.8">GPIO32</text>
<text x="99.9" y="39.2">GPIO33</text>
<text x="99.9" y="41.6">GPIO25</text>
<text x="150.1" y="36.8">GPIO19</text>
<text x="150.1" y="39.2">GPIO18</text>
<text x="150.1" y="41.6">GPIO5</text>
<text x="99.9" y="44">GPIO26</text>
<text x="99.9" y="46.3">GPIO27</text>
<text x="150.1" y="44">GPIO17</text>
<text x="150.1" y="46.3">GPIO16</text>
<text x="99.9" y="48.7">GPIO14</text>
<text x="99.9" y="51.1">GPIO12</text>
<text x="99.9" y="53.5">GPIO13</text>
<text x="150.1" y="48.7">GPIO4</text>
<text x="150.1" y="51.1">GPIO2</text>
<text x="150.1" y="53.5">GPIO15</text>
<text x="205" y="53.5">GPIO22</text>
<text x="243.2" y="53.5">GPIO22 I2C_SCL</text>
<text x="99.9" y="55.9">GND</text>
<text x="99.9" y="58.3">+5V</text>
<text x="150.1" y="55.9">GND</text>
<text x="150.1" y="58.3">+3.3V</text>
<text x="205" y="55.9">GPIO21</text>
<text x="243.2" y="55.9">GPIO21 I2C_SDA</text>
<text x="104.7" y="89.1">CHIP_PU</text>
<text x="130.9" y="89.3">GPIO35</text>
<text x="157.2" y="89.3">GPIO26</text>
<text x="205" y="89.3">GPIO23</text>
<text x="231.2" y="89.3">GPIO21</text>
<text x="257.5" y="89.3">GPIO17</text>
<text x="104.7" y="105.8">SENSOR_VP</text>
<text x="130.9" y="106">GPIO32</text>
<text x="157.2" y="106">GPIO27</text>
<text x="205" y="106">GPIO22</text>
<text x="231.2" y="106">GPIO19</text>
<text x="257.5" y="106">GPIO16</text>
<text x="104.7" y="122.5">SENSOR_VN</text>
<text x="130.9" y="122.7">GPIO33</text>
<text x="157.2" y="122.7">GPIO14</text>
<text x="205" y="122.7">U0TXD</text>
<text x="231.2" y="122.7">GPIO18</text>
<text x="257.5" y="122.7">GPIO4</text>
<text x="104.7" y="139.5">GPIO34</text>
<text x="130.9" y="139.5">GPIO25</text>
<text x="157.2" y="139.5">GPIO12</text>
<text x="205" y="139.5">U0RXD</text>
<text x="231.2" y="139.5">GPIO5</text>
<text x="257.5" y="139.5">GPIO2</text>
<text x="157.2" y="156.2">GPIO13</text>
<text x="257.5" y="156.2">GPIO15</text>
</g>
<g font-size="1.7">
<text x="36.2" y="8">5</text>
<text x="91" y="8">4</text>
<text x="145.9" y="8">3</text>
<text x="200.7" y="8">2</text>
<text x="255.6" y="8">1</text>
<text x="6.9" y="34.2">D</text>
<text x="283.6" y="34.2">D</text>
<text x="6.9" y="82.3">C</text>
<text x="283.6" y="82.3">C</text>
<text x="6.9" y="130.4">B</text>
<text x="283.6" y="130.4">B</text>
<text x="6.9" y="178.5">A</text>
<text x="283.6" y="178.5">A</text>
<text x="36.2" y="202.8">5</text>
<text x="91" y="202.8">4</text>
<text x="145.9" y="202.8">3</text>
<text x="200.7" y="202.8">2</text>
<text x="255.6" y="202.8">1</text>
</g>
<text font-size="1.7" fill="#00f" x="49.1" y="114.7" transform="rotate(-180 49.1 114.7)">0603</text>
</svg>
